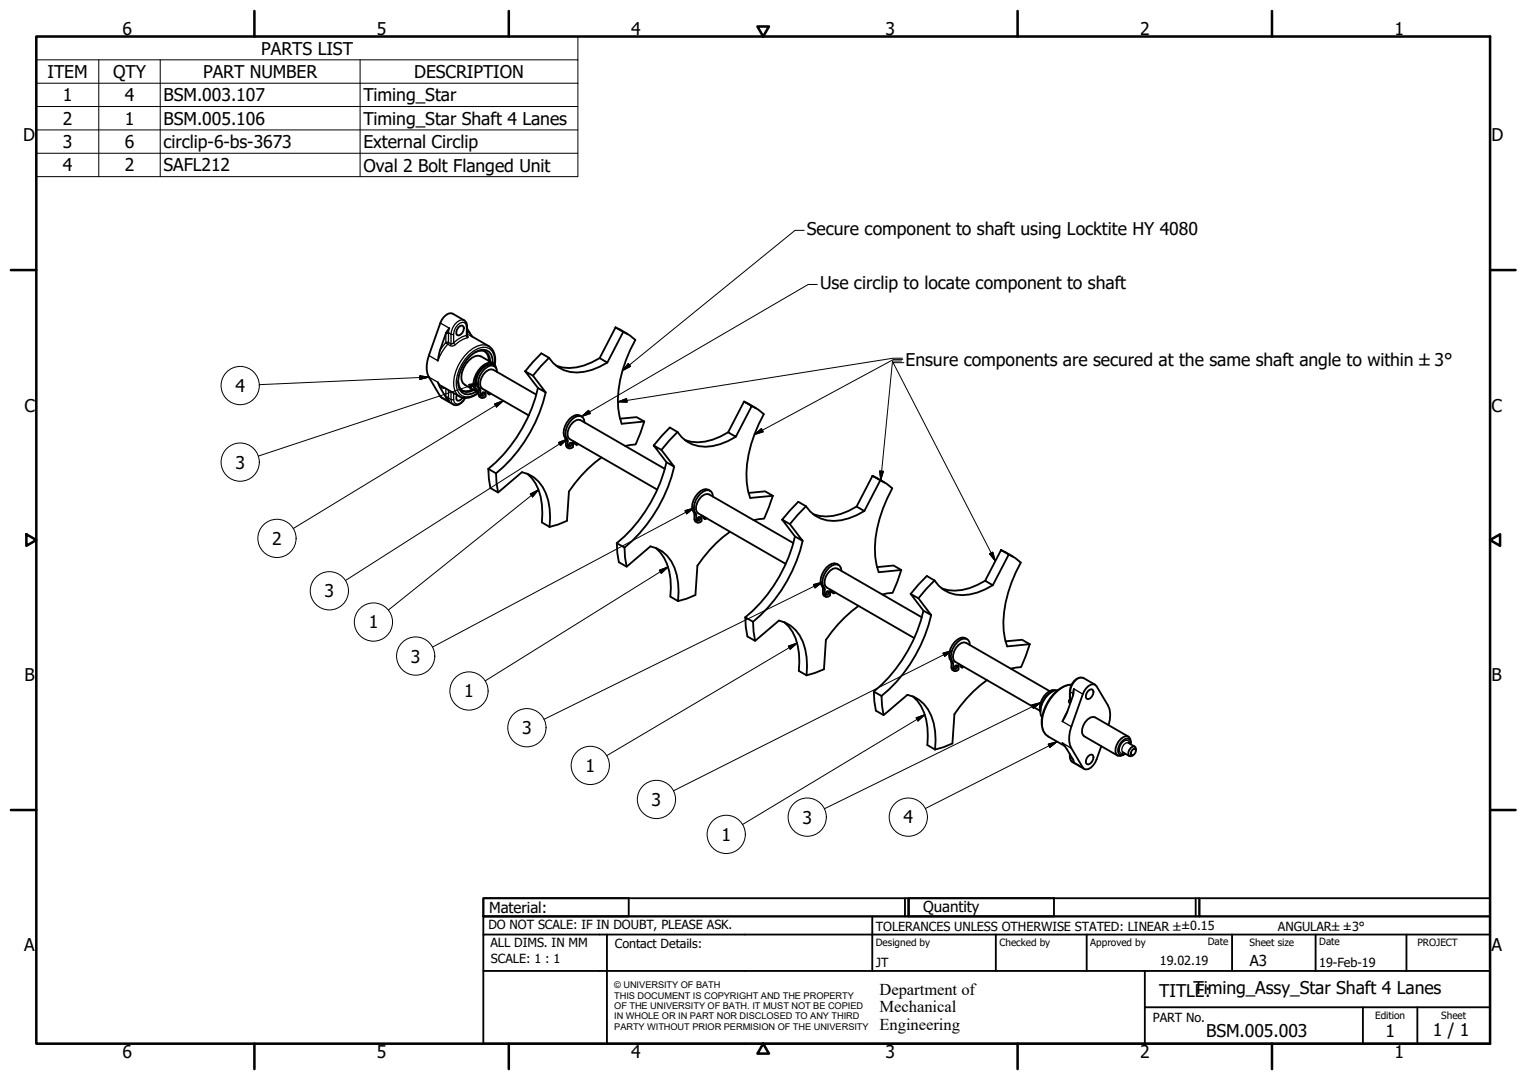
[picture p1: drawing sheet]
<svg xmlns="http://www.w3.org/2000/svg" width="420mm" height="297mm" viewBox="0 0 420 297" stroke-linecap="round" stroke-linejoin="round" font-family="sans-serif">
<!-- layer: Visible Narrow (ISO) -->
<g fill="none" stroke="#000" stroke-width=".36">
<path d="M121.2 88.8l2.4 1.5-.2 1.2M122.8 91.5h.6M123.2 94.7a14 14 0 0 0-2.7 4.5l-2.5-1.4M123.2 94.7l-.5-.5-1.6 2.2M123.2 94.7l.7 .4M123.4 94.2l-.2 .5M123.4 91.7h-.7v2.5h.7M123.4 94.2l.7 .4M123.4 91.5v2.7M123.4 91.5l.7 .4M124.1 94.6l-.2 .5M124.1 94.6l.7-.3 .5 .5"/>
<path d="M124.1 91.9v2.7M124.8 91.9v2.4l2.4-1.7 1.2-.4 .2 .7M127.7 88.1a2.29 2.29 0 0 0-2.6 1.2l-.5 .8-.5 1.8M128.4 89.9l-.2-.7-.4-.5a2.21 2.21 0 0 0-2.5 1.5l-.5 1.7h-.7M128.4 89.9v2.3h.1M128.5 92l1 .3M128.5 91.4l.8 .2M128.5 89.7l-.1 .2M128.5 92.4l.3 .4a13.6 13.6 0 0 0-4.2 2.4l-.7-.1M134.5 95.2a4.1 4.1 0 0 0-4.3 .6 12.1 12.1 0 0 0-5.3 10.6l.3 1.1 .5 .9 .8 .7M118 103.7l2.5 1.4 1 1.1M121.1 106.5l1.5 .3"/>
<path d="M121.2 109l2.4 1.5-.2-1M122.7 106.9v2.4h.7M122.8 109.4l.6 .1M123.4 107.3v2.2M123.4 109.5l.7 .4M124.1 109.9l.3 1 .3 .4M124.1 109.9h.7M124.1 107.7v2.2M124.8 108.1v1.8M127.9 109.5a2.23 2.23 0 0 1-2.7 1.4l-.4-1M131.5 106.6l.5 .3M131.7 107.2l.5 .2"/>
<path d="M131.7 108.5l.5 .3M136.1 100.3a3.9 3.9 0 0 0-2.3-4.8 7.7 7.7 0 0 0-6.7 4.7 7.6 7.6 0 0 0-.7 8.1 3.2 3.2 0 0 0 4 .4l1.2-.8M155.6 120.5l.4 .3M155.7 121l.5 .3M155.7 122.4l.5 .3M190.9 140.9l.5 .3M191.1 141.4l.5 .3M191.1 142.8l.5 .3M226.3 161.3l.5 .3M226.4 161.9l.5 .2M226.4 163.2l.5 .3M261.6 181.7l.5 .3"/>
<path d="M261.8 182.3l.5 .2M261.8 183.6l.5 .3M293.8 195.5l-1.5 2.9 2.5 1.4M294.3 192.4a.69 .69 0 0 0 0 1.1l.2-.5-.1-.3M294.3 193.5h.1M294.4 192.3v.1M294.4 190.1l.1 .2M294.5 190.3l.1 2.7M294.5 190.3l.7 .4M294.9 188.3a9.2 9.2 0 0 0-6.7 5.4 8 8 0 0 0-.6 8.2l.8 .7M295.2 190.7l.3-1.2 2.4 1.4M295.2 190.9l.1 .1"/>
<path d="M295.2 190.7v.6M295.2 190.7l.2 .1M298.1 186.5a3.3 3.3 0 0 0-3.5 2.9l-.1 .9M292.8 205l-.5-.6 2.5 1.4M294.4 208.1l.1 .2M294.5 208.3l.3 1 .3 .3M294.5 207.7v.6M294.5 208.3l.5 .3M295.2 208.9l.3 .8 2.4 1.4M310.5 204.3a1.71 1.71 0 0 0-1.5 2.6M310.8 204.5l-.2-.6-.3-.3a2.41 2.41 0 0 0-2 3.5l.4 .1 .6-.1"/>
</g>
<!-- layer: Visible (ISO) -->
<g fill="none" stroke="#000" stroke-width=".51">
<path d="M123.6 90.3l-.8 1.2a28.8 28.8 0 0 0-2.3 7.7M126.2 90l1-.5a1.49 1.49 0 0 1-.5 2.5l-.5 .3-.4-.1a1.72 1.72 0 0 1 .4-2.2zM128.5 90.3l1.4 2.3M128.6 92.4l-.1-2.7a1.74 1.74 0 0 0-.8-1.6l-3.2-1.8a3.1 3.1 0 0 0-3.3 2.5l-3.2 9a7.7 7.7 0 0 0 0 5.9l3.2 5.3 3.5 2.3a2.73 2.73 0 0 0 3.3-1.8M129.5 92.3l5 2.9a4.9 4.9 0 0 1 1.7 5.2M130.6 96.9a2.66 2.66 0 0 1 3-.1 2.66 2.66 0 0 1 1.3 2.7M133.4 96.6l.6 .7 .5 2M135.6 99.9a3 3 0 0 0-2.8-3.7 8.8 8.8 0 0 0-6.5 7.1 4.8 4.8 0 0 0 .8 4.6 3.3 3.3 0 0 0 4-.2M135.7 100l-3.3-2a2.96 2.96 0 0 0-3.4 1.1 5.7 5.7 0 0 0-1.7 6.2l.6 .5 3.3 1.9M151.1 98.4l-4.5 4.9M151.1 98.4l-2.2-1.2-4.4 4.9M151.1 98.4a9 9 0 0 0 9.6 3.9l2.1-.5 4.3-2.1"/>
<path d="M165 98.5a13.7 13.7 0 0 1-12 2.1M169.4 90.1l2.1 1.2-4.4 8.4-2.1-1.2zM169.4 90.1l3.3 1.8M171.5 91.3l1.7 .9 1.6 1.3a31.6 31.6 0 0 0-4.3 21l.5 2.1 6.3-.7M120.5 105.1l2.2 4.2 .9 1.2M121.5 106.2l5 2.9a4.8 4.8 0 0 0 5.2-1.1M125.7 108.6l-.1 1.3 .3 .3h.4l.5-.3 .5-.5M126 104.9a2.66 2.66 0 0 0 1.4 2.7 2.66 2.66 0 0 0 3-.3M130 107.1l-1 .4-1 .1-.8-.2M132.8 108l-.3 .5M132.9 107.9h.3l.1 .2-.1 .5-.6 .3-.1-.3zM134.2 107.7v.5l.4 .3v-.5"/>
<path d="M135.1 108.3l-.5 .2M136 100.7a2.26 2.26 0 0 0-3.4 .7 4.4 4.4 0 0 0-.9 5.8l.1 1.7 .7 .5M136.4 101a1.84 1.84 0 0 0-2.9-.4 6.3 6.3 0 0 0-2.7 5.9l.3 .7 .6 .5M136.5 101.3a1.89 1.89 0 0 0-1.2-1.5 1.89 1.89 0 0 0-2 .4 6.5 6.5 0 0 0-2.8 6.8l.5 .6 .7 .3M136.8 102.3a1.59 1.59 0 0 0-.8-1.6 1.59 1.59 0 0 0-1.9 .2 4.8 4.8 0 0 0-1.9 6.5v1.4l.1 .5 .4 .2 .9-.4v-1.7M144.5 102.1l2.1 1.2 3.6 4.6-2.2-1.2zM147.6 108.5l-11.9-6.8a2.41 2.41 0 0 0-2.7 1.3 3.6 3.6 0 0 0-.7 3.4l.4 .5 12.8 7.4M148 106.7a41 41 0 0 1-13.6 22.3M150.2 107.9a41.3 41.3 0 0 1-13.7 22.3M160 114.6a1.94 1.94 0 0 0-2.6 0 4.8 4.8 0 0 0-1.7 6.4l.1 1.8 .7 .5M160.8 116.2a1.61 1.61 0 0 0-.8-1.7 1.61 1.61 0 0 0-1.8 .3 5.5 5.5 0 0 0-2.5 5.3 2.78 2.78 0 0 1 .5 2.6l.2 .5 .3 .2 1-.4v-1.7M170.6 115.2l4.6-.5 2.1 1.2"/>
<path d="M177.3 115.9l-2.4 6.3-2.9 .5M186.4 118.8l-4.4 4.9M186.4 118.8l-2.1-1.2-4.4 4.9M186.4 118.8a9.4 9.4 0 0 0 11.8 3.4l2.1-.9 2.2-1.2M200.3 118.9a13.6 13.6 0 0 1-11.9 2.1M204.7 110.5l2.1 1.2-4.3 8.4-2.2-1.2zM204.7 110.5l3.3 1.8M206.8 111.7l1.8 .9 1.6 1.3a32 32 0 0 0-4.4 21l.6 2.1 6.2-.6M134.4 129l.1 2.7 .4 2.5 2.2 1.3 6.5-5.6a9.6 9.6 0 0 1 7.3 7.8l.3 2.2 .2 2.5-.2 2.5M134.4 129l2.1 1.2M136.5 130.2l.1 2.7 .5 2.6M145.1 130.3a13.3 13.3 0 0 1 4.1 10.9l-.1 2.5 2.1 1.2"/>
<path d="M156.9 121.8l-.4 .6M157 121.8h.2l.2 .2-.4 .8h-.3l-.2-.3zM158.2 121.6v.5l.5 .3v-.5M159.1 122.1l-.4 .3M165.5 125.8a35.8 35.8 0 0 0-9 9.4l-.5 8-2.4 1.1-2.4 .6M179.9 122.5l2.1 1.2 3.5 4.7-2.1-1.3zM182.9 129l-23.1-13.4a2.37 2.37 0 0 0-2.8 1.3 3.7 3.7 0 0 0-.7 3.4l.5 .5 24 13.9M183.4 127.1a41.3 41.3 0 0 1-13.7 22.3M185.5 128.4a41.1 41.1 0 0 1-13.7 22.2M195.4 135a2.29 2.29 0 0 0-3.4 .7 4.4 4.4 0 0 0-.9 5.7l.1 1.8 .7 .5M196.2 136.6a1.59 1.59 0 0 0-.9-1.6 1.59 1.59 0 0 0-1.8 .2 5.4 5.4 0 0 0-2.5 5.4 2.67 2.67 0 0 1 .6 2.5l.1 .5 .4 .2 .9-.4v-1.7M206 135.6l4.5-.5 2.1 1.3"/>
<path d="M212.6 136.4l-2.4 6.2-2.8 .5M221.8 139.2l-4.5 5M221.8 139.2l-2.2-1.2-4.4 4.9M221.8 139.2a9.5 9.5 0 0 0 11.7 3.4l2.2-.9 2.1-1.1M235.7 139.3a13.7 13.7 0 0 1-11.9 2.1M240.1 130.9l2.1 1.2-4.4 8.5-2.1-1.3zM240.1 130.9l3.3 1.8M242.2 132.1l1.8 .9 1.5 1.3a31.8 31.8 0 0 0-4.3 21l.6 2.1 6.2-.6M169.7 149.4l.2 2.7 .4 2.5 2.1 1.3 6.6-5.6a9.6 9.6 0 0 1 7.2 7.8l.5 4.7-.1 2.5M169.7 149.4l2.1 1.2M171.8 150.6l.2 2.7 .4 2.6M180.4 150.7a13.5 13.5 0 0 1 4.2 10.9l-.2 2.5 2.2 1.2"/>
<path d="M192.2 142.2l-.3 .6M192.3 142.2h.3l.1 .2-.1 .5-.6 .3v-.7zM193.5 142v.5l.5 .3v-.5M194.5 142.5l-.5 .3M200.9 146.2a34.6 34.6 0 0 0-9 9.4l-.6 8-2.4 1.1-2.3 .6M215.2 142.9l2.1 1.3 3.6 4.6-2.2-1.3zM218.3 149.4l-23.2-13.4a2.41 2.41 0 0 0-2.7 1.3 3.6 3.6 0 0 0-.7 3.4l.4 .5 24.1 13.9M218.7 147.5a40.9 40.9 0 0 1-13.6 22.3M220.9 148.8a41 41 0 0 1-13.7 22.2M230.8 155.4a1.96 1.96 0 0 0-2.7 .1 5.5 5.5 0 0 0-2.2 5.2 2.68 2.68 0 0 1 .5 2.5l.1 .4 .7 .5M231.5 157a1.6 1.6 0 0 0-.8-1.6 1.6 1.6 0 0 0-1.8 .2 4.8 4.8 0 0 0-2 6.5v1.4l.2 .5 .3 .2 1-.4v-1.7M241.3 156l4.6-.5 2.1 1.3"/>
<path d="M248 156.8l-2.4 6.3-2.8 .4M257.1 159.6l-4.4 5M257.1 159.6l-2.1-1.2-4.4 5M257.1 159.6a9 9 0 0 0 9.7 3.9l2.1-.5 4.3-2M271.1 159.7a13.7 13.7 0 0 1-12 2.1M275.4 151.3l2.2 1.2-4.4 8.5-2.1-1.3zM275.4 151.3l3.4 1.8M277.6 152.5l1.7 .9 1.6 1.3a31.6 31.6 0 0 0-4.4 21.1l.6 2 6.2-.6M205.1 169.8l.1 2.7 .5 2.6 2.1 1.2 6.5-5.6a9.6 9.6 0 0 1 7.3 7.8l.3 2.2v5M205.1 169.8l2.1 1.2M207.2 171l.1 2.7 .5 2.6M215.8 171.1a13.2 13.2 0 0 1 4.1 10.9l-.1 2.5 2.1 1.2"/>
<path d="M227.6 162.7l-.4 .5M227.7 162.6h.3l.1 .3-.4 .7h-.3l-.2-.2zM228.9 162.4v.5l.5 .3v-.5M229.8 163l-.4 .2M236.2 166.7a36.2 36.2 0 0 0-9 9.3l-.5 8.1-4.8 1.6M250.6 163.4l2.1 1.2 3.5 4.6-2.1-1.2zM253.6 169.8l-23.1-13.4a2.34 2.34 0 0 0-2.7 1.3 3.7 3.7 0 0 0-.7 3.4l.4 .5 24.1 13.9M254.1 168a41.2 41.2 0 0 1-13.7 22.2M256.2 169.2a41.3 41.3 0 0 1-13.7 22.2M266.1 175.8a1.94 1.94 0 0 0-2.6 .1 4.8 4.8 0 0 0-1.7 6.4l.1 1.7 .7 .5M266.9 177.4a1.61 1.61 0 0 0-.8-1.6 1.61 1.61 0 0 0-1.9 .2 5.5 5.5 0 0 0-2.5 5.4 2.78 2.78 0 0 1 .6 2.5l.1 .5 .4 .2 1-.4v-1.7M276.7 176.4l4.5-.4 2.1 1.2"/>
<path d="M283.3 177.2l-2.3 6.3-2.9 .4M240.4 190.2l.2 2.7 .4 2.6 2.1 1.2 6.6-5.6a9.6 9.6 0 0 1 7.2 7.8l.5 4.7-.1 2.5M240.4 190.2l2.1 1.2M242.5 191.4l.2 2.7 .4 2.6M251.1 191.5a13.4 13.4 0 0 1 4.2 10.9l-.1 2.5 2.1 1.2M263 183.1l-.4 .6M263 183h.3l.1 .3-.4 .7h-.3l-.1-.2zM264.2 182.8v.5l.6 .3v-.5M265.2 183.4l-.4 .2M271.6 187.1a35.8 35.8 0 0 0-9 9.3l-.5 8.1-2.4 1-2.4 .6M286.2 195.5v.2M288.8 190.1l-23-13.3a2.37 2.37 0 0 0-2.7 1.3 3.7 3.7 0 0 0-.7 3.5l.4 .4 23.4 13.5"/>
<path d="M289.4 190.2a6.5 6.5 0 0 0-3.2 5.3M290.4 189.9a3.1 3.1 0 0 0-3.2 1.6 4.8 4.8 0 0 0-1 4.1M291.1 189.8a5.8 5.8 0 0 0-4.8 5.8v1l.4 .8M294.9 188.3a8.3 8.3 0 0 0-6.6 4.7 9.4 9.4 0 0 0-1.2 8.2l1.3 1.4 4.5 2.6M295.5 189.5l-.2 1.6a28 28 0 0 1-3 7.3M299.4 190l1-.4a1.27 1.27 0 0 1 0 2l-.4 .5-.6 .2-.4-.1a1.69 1.69 0 0 1 .4-2.2zM301.3 188.3l-3.2-1.8a2.9 2.9 0 0 0-3.4 2.1l-.3 1.5v2.6M305 199.4a7 7 0 0 0-.1-5.4l-3.2-5.3a1.41 1.41 0 0 0-2.2 0l-.6 .6-1 1.6-3.1 8.9a7.7 7.7 0 0 0 0 6l3.1 5.3a1.42 1.42 0 0 0 2.3 0 9.7 9.7 0 0 0 2.8-5.9M292.3 204.4l2.9 4.5 .3 .8M294.4 207.4v.7a1.74 1.74 0 0 0 .7 1.5l3.2 1.9M299.4 208l1-.5a1.29 1.29 0 0 1 0 2.1l-1 .7-.4-.2a1.66 1.66 0 0 1 .4-2.1zM309 206.9l1.7 1"/>
<path d="M310.5 204.3l1.7 1M310.5 202.6l-9.2-5.3a2.45 2.45 0 0 0-2.7 1.3 3.7 3.7 0 0 0-.7 3.4l.4 .5 9.2 5.3M311.1 204.7v-.8l-.3-.5a1.73 1.73 0 0 0-2.4 .9 2.85 2.85 0 0 0-.5 3.1l.4 .3h.6l.7-.4M311.1 204.4a1.41 1.41 0 0 0-.3-1.5 1.41 1.41 0 0 0-1.5-.3 4.2 4.2 0 0 0-2.2 4.8 1.56 1.56 0 0 0 2.3 .1M311.6 206.2l.5-.3 .3 .1a1.14 1.14 0 0 1-1.1 1.7l-.2-.5zM312.5 206.4l-.1-.9-.3-.2a1.88 1.88 0 0 0-1.5 2.6l.4 .1 .8-.3"/>
</g>
<!-- layer: Symbol (ISO) -->
<g fill="none" stroke="#000" stroke-width=".28">
<path d="M10 16.5v-6.5h149v6.5M10 16.5h149v6.4M10 16.5v32.1h149v-25.7M27.2 16.5v32.1M44.1 16.5v32.1M99.1 16.5v32.1M10 22.9h149M10 29.3h149M10 35.7h149M10 42.1h149M221.3 63.4h-2.5l-47.5 38.5M224.9 78.2h-2.5l-62.4 36.4"/>
<path d="M172.9 100l.6 .8-2.2 1.1zM248.1 99.3h-2.5l-3.3 32.8M248.3 98.5h-2.5l-75.8 12M248.4 98.8h-2.5l-38.3 20.7M248.7 99.7h-3l28.2 54.6M115.5 103.3l2.5 .4-2.5 .6zM118 103.7l-46.7 2.1M129 105.7l2.5-.3-2.2 1.3zM131.5 105.4l-60.4 20M136.1 111.1l2.4-.9-1.9 1.7zM138.5 110.2l-57.8 35.2M160 114.6l1.9-1.7 .6 .8z"/>
<path d="M170 110.5l2.4-.8 .2 .9zM207.6 119.5l1.9-1.6 .5 .9zM145.9 135.9l2.3-1.2-1.7 2zM148.2 134.7l-41.4 33.1M153.7 121.7l2.3-.9-1.8 1.7zM156 120.8l-61 38.9M190.9 139.7l-71.9 38.3M242.1 129.5l1 .1-.8 2.5zM181.4 156.8l2.4-.9-1.9 1.8zM183.8 155.9l-50.3 31.4M188.5 140.4l2.4-.7-2 1.6zM272.3 152.3l.9-.4 .7 2.4z"/>
<path d="M216.9 177.7l2.4-.8-1.9 1.6zM219.3 176.9l-52.4 30.9M223.8 160.8l2.5-.7-2.1 1.6zM226.3 160.1l-76.6 37.8M259.5 179.6l2.4-.6-2 1.5zM261.9 179l-76.6 38.5M252.1 197.4l2.4-.8-1.9 1.7zM254.5 196.6l-50.2 30.2M283.9 193.9l2.4-.7-2 1.6zM286.3 193.2l-59.5 29.2M288.4 204.7l2.5-.7-2 1.6zM290.9 204l-36.3 18.4"/>
<circle cx="66.1" cy="106" r="5.3"/>
<circle cx="66.1" cy="127.1" r="5.3"/>
<circle cx="76.2" cy="148.1" r="5.3"/>
<circle cx="90.6" cy="162.5" r="5.3"/>
<circle cx="102.8" cy="171.1" r="5.3"/>
<circle cx="114.4" cy="180.4" r="5.3"/>
<circle cx="129" cy="190.1" r="5.3"/>
<circle cx="145" cy="200.1" r="5.3"/>
<circle cx="162.4" cy="210.5" r="5.3"/>
<circle cx="180.6" cy="219.9" r="5.3"/>
<circle cx="199.8" cy="229.5" r="5.3"/>
<circle cx="222.1" cy="224.7" r="5.3"/>
<circle cx="249.9" cy="224.7" r="5.3"/>
</g>
<!-- layer: Border (ISO) -->
<g fill="none" stroke="#000" stroke-width=".7">
<path d="M10 10h400v277h-400zM70 3v7M140 3v7M208.4 7.3h3.2l-1.6 2.7zM280 3v7M350 3v7M3 74.3h7M410 74.3h7M7.3 146.9l2.7 1.6-2.7 1.6zM410 148.5l2.7-1.6v3.2zM3 222.8h7M410 222.8h7"/>
<path d="M70 287v7M140 287v7M210 287l1.6 2.8h-3.2zM280 287v7M350 287v7"/>
</g>
<!-- layer: Title (ISO) -->
<g fill="none" stroke="#000" stroke-width=".51">
<path d="M133 247h40v5h-40zM133 247h117v5h-117zM133 257v-5h277v5M133 257h277v30h-277zM167 257v30M240 252v15M249 247v5M250 247h40v5h-40zM250 247h80v5h-80zM274 257v10M299 257v10M329 247v5"/>
<path d="M330 247h80v5h-80zM339 257v10M362 257v10M387 257v10M133 267h277M315 277h95M315 267v20M375 277v10M390 277v10"/>
</g>
<!-- layer: Symbol (ISO) -->
<g fill="#000" stroke="#000" stroke-width=".28">
<path d="M172.9 100l-1.6 1.9zM172.9 100l.6 .8-2.2 1.1zM115.5 104.3l2.5-.6zM115.5 103.3l2.5 .4-2.5 .6zM129.3 106.7l2.2-1.3zM129 105.7l2.5-.3-2.2 1.3zM136.6 111.9l1.9-1.7zM136.1 111.1l2.4-.9-1.9 1.7zM160 114.6l1.9-1.7zM160 114.6l1.9-1.7 .6 .8zM170 110.5l2.4-.8zM170 110.5l2.4-.8 .2 .9z"/>
<path d="M207.6 119.5l1.9-1.6zM207.6 119.5l1.9-1.6 .5 .9zM148.2 134.7l-1.7 2zM145.9 135.9l2.3-1.2-1.7 2zM154.2 122.5l1.8-1.7zM153.7 121.7l2.3-.9-1.8 1.7zM242.1 129.5l.2 2.6zM242.1 129.5l1 .1-.8 2.5zM181.9 157.7l1.9-1.8zM181.4 156.8l2.4-.9-1.9 1.8zM188.9 141.3l2-1.6zM188.5 140.4l2.4-.7-2 1.6z"/>
<path d="M272.3 152.3l1.6 2zM272.3 152.3l.9-.4 .7 2.4zM217.4 178.5l1.9-1.6zM216.9 177.7l2.4-.8-1.9 1.6zM224.2 161.7l2.1-1.6zM223.8 160.8l2.5-.7-2.1 1.6zM252.6 198.3l1.9-1.7zM252.1 197.4l2.4-.8-1.9 1.7zM259.9 180.5l2-1.5zM259.5 179.6l2.4-.6-2 1.5zM284.3 194.8l2-1.6zM283.9 193.9l2.4-.7-2 1.6z"/>
<path d="M288.9 205.6l2-1.6zM288.4 204.7l2.5-.7-2 1.6z"/>
</g>
<g font-size="4.8">
<text x="33.7" y="9.6">6</text>
<text x="103.7" y="9.6">5</text>
<text x="173.7" y="9.6">4</text>
<text x="243.7" y="9.6">3</text>
<text x="313.7" y="9.6">2</text>
<text x="383.7" y="9.6">1</text>
<text x="71.9" y="15">PARTS LIST</text>
<text x="13.1" y="21.4">ITEM</text>
<text x="31.1" y="21.5">QTY</text>
<text x="55.9" y="21.4">PART NUMBER</text>
<text x="113.9" y="21.5">DESCRIPTION</text>
<text x="17.3" y="27.9">1</text>
<text x="34.3" y="27.8">4</text>
<text x="45" y="27.9">BSM.003.107</text>
<text x="100" y="27.9">Timing_Star</text>
<text x="17.3" y="34.3">2</text>
<text x="34.3" y="34.3">1</text>
<text x="45" y="34.3">BSM.005.106</text>
<text x="100" y="34.4">Timing_Star Shaft 4 Lanes</text>
<text x="6.3" y="38.9">D</text>
<text x="17.3" y="40.7">3</text>
<text x="34.3" y="40.7">6</text>
<text x="45" y="40.8">circlip-6-bs-3673</text>
<text x="100" y="40.8">External Circlip</text>
<text x="410.4" y="38.9">D</text>
<text x="17.3" y="47.1">4</text>
<text x="34.3" y="47.1">2</text>
<text x="45" y="47.1">SAFL212</text>
<text x="100" y="47.2">Oval 2 Bolt Flanged Unit</text>
<text x="222" y="64.7">Secure component to shaft using Locktite HY 4080</text>
<text x="225.6" y="79.6">Use circlip to locate component to shaft</text>
<text x="249.2" y="100.6">Ensure components are secured at the same shaft angle to within ±3°</text>
<text x="64.8" y="107.8">4</text>
<text x="6.7" y="113.2">C</text>
<text x="410.4" y="113.2">C</text>
<text x="64.8" y="128.9">3</text>
<text x="74.9" y="149.9">2</text>
<text x="89.3" y="164.3">3</text>
<text x="101.5" y="172.8">1</text>
<text x="113.1" y="182.2">3</text>
<text x="6.8" y="187.4">B</text>
<text x="127.7" y="191.8">1</text>
<text x="410.4" y="187.4">B</text>
<text x="143.7" y="201.9">3</text>
<text x="161.1" y="212.3">1</text>
<text x="179.3" y="221.7">3</text>
<text x="220.8" y="226.5">3</text>
<text x="248.6" y="226.5">4</text>
<text x="198.5" y="231.2">1</text>
<text x="6.7" y="261.7">A</text>
<text x="410.4" y="261.7">A</text>
<text x="319" y="274.2">TITLTiming_Assy_Star Shaft 4 Lanes</text>
<text x="328.8" y="274.2">E:</text>
<text x="331.9" y="285.3">BSM.005.003</text>
<text x="381.2" y="285.3">1</text>
<text x="394.2" y="285">1 / 1</text>
<text x="33.7" y="291">6</text>
<text x="103.7" y="290.9">5</text>
<text x="173.7" y="290.9">4</text>
<text x="243.7" y="291">3</text>
<text x="313.7" y="291">2</text>
<text x="383.7" y="290.9">1</text>
</g>
<g font-size="4.6">
<text x="242" y="273.7">Department of</text>
<text x="242" y="278.4">Mechanical</text>
<text x="242" y="283.2">Engineering</text>
</g>
<g font-size="4.1">
<text x="134.6" y="251.1">Material:</text>
<text x="254" y="250.8">Quantity</text>
<text x="343.9" y="265.6">A3</text>
</g>
<g font-size="3.5">
<text x="134.4" y="255.6">DO NOT SCALE: IF IN DOUBT, PLEASE ASK.</text>
<text x="241" y="256">TOLERANCES UNLESS OTHERWISE STATED: LINEAR ±±0.15</text>
<text x="351.6" y="256">ANGULAR±±3°</text>
<text x="134.9" y="260.6">ALL DIMS. IN MM</text>
<text x="169.2" y="260.6">Contact Details:</text>
<text x="135.1" y="264.8">SCALE: 1 : 1</text>
<text x="241" y="266">JT</text>
<text x="319.2" y="265.5">19.02.19</text>
<text x="363" y="266">19-Feb-19</text>
<text x="317.2" y="281.2">PART No.</text>
</g>
<g font-size="2.8">
<text x="241" y="260.1">Designed by</text>
<text x="275" y="260.1">Checked by</text>
<text x="300" y="260.1">Approved by</text>
<text x="332.3" y="260">Date</text>
<text x="343.8" y="260.1">Sheet size</text>
<text x="363" y="260">Date</text>
<text x="390" y="260.1">PROJECT</text>
<text x="378.4" y="280.1">Edition</text>
<text x="396.6" y="280.1">Sheet</text>
</g>
<g font-size="2.5">
<text x="169" y="271.9">© UNIVERSITY OF BATH</text>
<text x="169" y="274.7">THIS DOCUMENT IS COPYRIGHT AND THE PROPERTY</text>
<text x="169" y="277.5">OF THE UNIVERSITY OF BATH. IT MUST NOT BE COPIED</text>
<text x="169" y="280.4">IN WHOLE OR IN PART NOR DISCLOSED TO ANY THIRD</text>
<text x="169" y="283.2">PARTY WITHOUT PRIOR PERMISION OF THE UNIVERSITY</text>
</g>
</svg>
